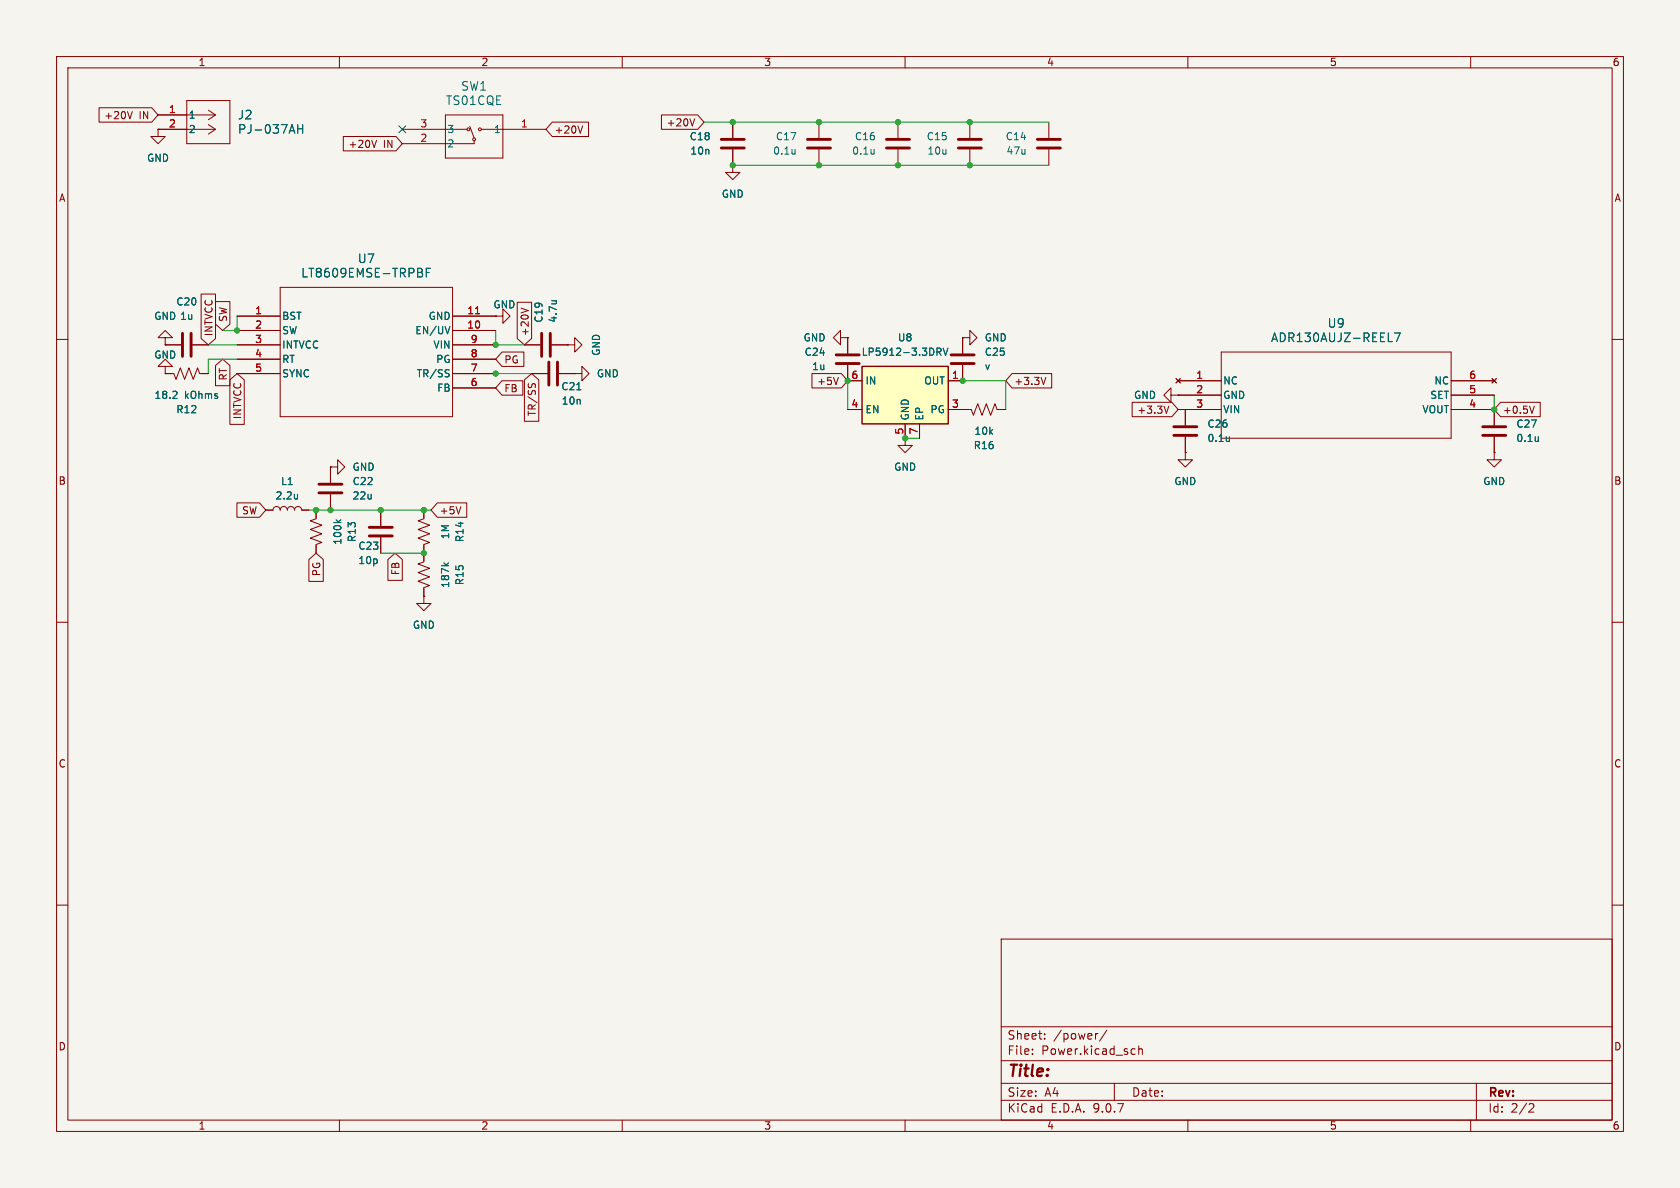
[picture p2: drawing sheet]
<svg xmlns="http://www.w3.org/2000/svg" width="297mm" height="210mm" viewBox="0 0 297 210" stroke-linecap="round" stroke-linejoin="round" font-family="sans-serif">
<path d="M0 0h297v210h-297z" fill="#f5f4ef" stroke="#f5f4ef" stroke-width=".18"/>
<g fill="none" stroke="#840000" stroke-width=".18">
<path d="M10 10h277v190h-277zM12 12h273v186h-273zM33 17.8h7.6v7.6h-7.6zM36.8 19.5l1.3 .8M60 10v2M110 10v2M160 10v2M210 10v2M260 10v2M27.9 22.9v1.2h1.3l-1.3 1.3-1.2-1.3h1.2M27.9 22.9h.1M27.9 22.9h10.2"/>
<path d="M27.9 20.3h10.2M36.8 22l1.3 .9M38.1 20.3l-1.3 .9M38.1 22.9l-1.3 .8M71.1 22.9h11.4M78.7 20.3h10.2v7.6h-10.2zM83.1 22.4l.7 2M83.8 24.9v.5h-12.7M85.1 22.9h11.4M129.5 29.2v1.3h-1.2l1.2 1.3 1.3-1.3h-1.3M129.5 29.2h.1M129.5 21.6v2.8"/>
<path d="M129.5 26.4v2.8M144.8 21.6v2.8M144.8 26.4v2.8M29.2 59.7h1.3l-1.3-1.3-1.3 1.3h1.3v1.3M41.9 55.9h7.6M41.9 58.4h7.6M49.5 50.8h30.5v22.9h-30.5zM80 55.9h7.6M80 58.4h7.6M87.6 55.9h1.3v-1.3l1.3 1.3-1.3 1.3v-1.3M87.6 55.9h.1M148.6 59.7v-1.3l-1.3 1.3 1.3 1.3v-1.3h1.3"/>
<path d="M149.9 59.7h.1M149.9 59.7v2.8M10 60h2M29.2 64.8h1.3l-1.3-1.3-1.3 1.3h1.3v1.2M29.2 66h.1M29.2 66h1.5l.4 1.1 .8-2.1 .7 2.1 .8-2.1 .8 2.1 .7-2.1 .4 1h1.5M29.2 61h.1M29.2 61h2.8M34 61h2.8M41.9 61h7.6M41.9 63.5h7.6M41.9 66h7.6"/>
<path d="M80 61h7.6M80 63.5h7.6M80 66h7.6M80 68.6h7.6M92.7 61h2.8M94 66h2.8M97.5 61h2.8M98.8 66h2.8M100.3 61h1.3v-1.3l1.3 1.3-1.3 1.2v-1.2M100.3 61h.1M101.6 66h1.3v-1.2l1.2 1.2-1.2 1.3v-1.3M101.6 66h.1"/>
<path d="M149.9 64.5v2.8M160 77.5v1.2h1.3l-1.3 1.3-1.3-1.3h1.3M160 77.5h.1M264.2 72.4v2.8M264.2 77.2v2.8M285 60h2M47 90.2h1.3a.64 .64 0 0 1 .6-.7 .64 .64 0 0 1 .6 .7 .64 .64 0 0 1 .7-.7 .64 .64 0 0 1 .6 .7 .64 .64 0 0 1 .6-.7 .64 .64 0 0 1 .7 .7 .64 .64 0 0 1 .6-.7 .64 .64 0 0 1 .6 .7h1.3M55.9 90.2v1.5l-1 .4 2 .7-2 .8 2 .8-2 .7 2 .8-1 .4v1.5M58.4 82.6h1.3v-1.3l1.3 1.3-1.3 1.2v-1.2M58.4 82.6h.1M58.4 82.6v2.7M58.4 87.4v2.8"/>
<path d="M67.3 90.2v2.8M67.3 95v2.8M74.9 90.2v1.5l-1 .4 2 .7-2 .8 2 .8-2 .7 2 .8-1 .4v3l-1 .4 2 .8-2 .7 2 .8-2 .7 2 .8-1 .4v1.5M10 110h2M74.9 105.4v1.3h1.3l-1.3 1.3-1.2-1.3h1.2M74.9 105.4h.1M285 110h2M10 160h2M177 166h108v32h-108zM285 160h2M60 198v2M110 198v2"/>
<path d="M160 198v2M177 194.5h108M177 191.5h108M177 187.5h108M177 181.5h108M182.5 186.3v.1M182.5 185.5v.1M184.7 183.6v.1M184.7 182.8v.1M194.1 182.7l-.3 .1M195.7 182.1l-1.3 2M197 191.5v3"/>
<path d="M200.2 185.4l.5 .1M200.7 186.3l-.5 .1M201.3 185.5l.2-.1 .4 .1 .1 .9M201.3 184.9v1.5M210 198v2M260 198v2M261 191.5v6.5M270.5 195.1l.5 .1 .2 .3-1 1.1h1"/>
<circle cx="82.8" cy="22.9" r=".25"/>
<circle cx="83.8" cy="24.6" r=".25"/>
<circle cx="84.8" cy="22.9" r=".25"/>
</g>
<g fill="none" stroke="#840000" stroke-width=".51">
<path d="M127.5 24.6h4.1M127.5 26.2h4.1M142.7 24.6h4.1M142.7 26.2h4.1M32.3 58.9v4.1M33.8 58.9v4.1M95.8 58.9v4.1M97.3 58.9v4.1M97 64v4.1M98.6 64v4.1M147.8 64.3h4.1M147.8 62.7h4.1"/>
<path d="M262.1 75.4h4.1M262.1 77h4.1M56.4 85.6h4.1M56.4 87.1h4.1M65.3 93.2h4M65.3 94.7h4"/>
</g>
<path d="M84.1 55.5h.7" fill="none" stroke="#a90000" stroke-width=".18"/>
<g fill="none" stroke="#006464" stroke-width=".18">
<path d="M52.6 22v1.6M52.6 22.8h.9M53.5 22v1.6M140.6 26.4v.8M140.6 27.1l-.1 .1M75.4 48.2h.5M76.1 47.4h-.7v1.6M79.5 57.7l-.4 1.3M97.5 53.2h.9M98.2 53.2h.1M31.2 69.2l.1 .2-.1 .3-.7 .7h.8M79.2 65.3l.2 .1"/>
<path d="M79.3 66.1l.1 .2-.1 .3M102 68.9h.7M272 77.2v.8M272 77.9l-.1 .1M52.6 87.4v.8M52.6 88.1h-.1M59.4 91.9l.5 .5M60.3 91.9l-.5 .4M78.5 99.5l.5 .5M79.3 99.5l-.5 .4"/>
</g>
<path d="M152.4 64.8h15.2v10.1h-15.2z" fill="#ffffc2"/>
<path d="M152.4 64.8h15.2v10.1h-15.2z" fill="none" stroke="#840000" stroke-width=".25"/>
<g fill="none" stroke="#840000" stroke-width=".18">
<path d="M17.5 19h9.3l1.1 1.3-1.1 1.3h-9.3zM23.4 19.7l-.4 1.3M27.9 22.9h.1M27.9 20.3h5.1M27.9 22.9h5.1M60.7 24.1h9.3l1.1 1.3-1.1 1.3h-9.3zM66.6 24.8l-.5 1.3M97.6 21.6h6.4v2.5h-6.4l-1.1-1.2zM103 22.3l-.4 1.2M116.9 20.3h6.4l1.2 1.3-1.2 1.3h-6.4zM122.8 21l-.4 1.3M129.5 29.2h.1"/>
<path d="M129.5 21.6v2.8M129.5 26.4v2.8M158.7 21.6v2.8M158.7 26.4v2.8M171.4 21.6v2.8M171.4 26.4v2.8M185.4 21.6v2.8M185.4 26.4v2.8M35.6 52h2.5v7.8l-1.3 1.2-1.2-1.2zM38.1 53.3h2.5v4l-1.2 1.1-1.3-1.1zM41.9 55.9h7.6M41.9 58.4h7.6"/>
<path d="M80 55.9h7.6M80 58.4h7.6M87.6 55.9h.1M91.4 53.4h2.6v6.4l-1.3 1.2-1.3-1.2zM92.1 54.5l1.3 .4M149.9 59.7h.1M149.9 59.7v2.8M170.2 59.7h1.2v-1.3l1.3 1.3-1.3 1.3v-1.3M170.2 59.7h.1M170.2 59.7v2.8M29.2 66h.1M29.2 61h.1"/>
<path d="M29.2 61h2.8M29.2 66h1.3M34 61h2.8M35.6 66h1.2M38.1 64.6l1.3-1.1 1.2 1.1v3.6h-2.5zM40.6 67.2l1.3-1.2 1.3 1.2v7.8h-2.6zM41.9 61h7.6M41.9 63.5h7.6M41.9 66h7.6M80 61h7.6M80 63.5h7.6M80 66h7.6"/>
<path d="M80 68.6h7.6M88.7 62.2h3.9v2.6h-3.9l-1.1-1.3zM88.7 67.3h3.7v2.6h-3.7l-1.1-1.3zM92.7 67.2l1.3-1.2 1.3 1.2v7.3h-2.6zM92.7 61h2.8M93.4 67.8v.2M94 66h2.8M94.1 67.9l.2-.1 .3 .1M97.5 61h2.8M98.8 66h2.8M100.3 61h.1M101.6 66h.1"/>
<path d="M143.5 66h5.2l1.2 1.3-1.2 1.3h-5.2zM148.2 66.7l-.4 1.3M149.9 67.3h2.5M149.9 72.4h2.5M149.9 64.5v2.8M160 77.5h.1M160 74.9v2.6M162.6 74.9v2.6M167.6 72.4h4.1l.4 1 .7-2 .8 2 .8-2 .7 2 .8-2 .4 1h1.5M170.2 64.5v2.8h-2.6M178.9 66h7v2.6h-7l-1.1-1.3zM184.9 66.7l-.4 1.3"/>
<path d="M200.1 71.1h7.1l1.1 1.3-1.1 1.3h-7.1zM206.6 71.8l-.4 1.3M207 69.9v-1.3l-1.3 1.3 1.3 1.2v-1.2h1.3M207.9 66.9l.8 .8M208.3 69.9h.1M208.3 67.3h7.6M208.3 72.4h7.6M208.3 69.9h7.6M208.7 66.9l-.8 .8M209.5 72.4v2.8M209.5 77.2v2.8M215.9 62.2h40.6v15.3h-40.6z"/>
<path d="M256.5 67.3h7.7M256.5 72.4h7.7M256.5 69.9h7.7M263.8 66.9l.7 .8M264.2 72.4v2.8M264.2 77.2v2.8M264.5 66.9l-.7 .8M265.3 71.1h7v2.6h-7l-1.1-1.3zM271.3 71.8l-.5 1.3M41.9 88.9h4l1.1 1.3-1.1 1.2h-4zM47 90.2h1.3M53.3 90.2h1.3"/>
<path d="M54.6 98.9l1.3-1.1 1.3 1.1v3.9h-2.6zM55.9 90.2v1.2M55.9 96.5v1.3M58.4 82.6h.1M58.4 82.6v2.7M58.4 87.4v2.8M67.3 90.2v2.8M67.3 95v2.8M68.6 98.9l1.2-1.1 1.3 1.1v3.7h-2.5zM74.9 90.2v1.2M74.9 96.5v2.6M77.3 88.9h5.2v2.5h-5.2l-1.1-1.2z"/>
<path d="M81.5 89.6l-.4 1.2M209.5 80v1.3h1.3l-1.3 1.3-1.2-1.3h1.2M209.5 80h.1M264.2 80v1.3h1.2l-1.2 1.3-1.3-1.3h1.3M264.2 80h.1M74.9 105.4h.1M74.9 104.1v1.3"/>
</g>
<g fill="none" stroke="#006464" stroke-width=".18">
<path d="M52.6 22v1.6M52.6 22.8h.9M53.5 22v1.6M154.5 26.4v.8M154.5 27.1v.1M75.4 48.2h.5M76.1 47.4h-.7v1.6M79.5 57.7l-.4 1.3M97.5 53.2h.9M98.2 53.2h.1M246.5 58.9h1l-.6 1.5M31.2 69.2l.1 .2-.1 .3-.7 .7h.8"/>
<path d="M79.2 65.3l.2 .1M79.3 66.1l.1 .2-.1 .3M102 68.9h.7M165.6 61.5h.5l.3 .3-.2 .3-.6 .1M165.9 62.2l.5 .6M166.7 61.5l.5 1.3 .4-1.3M217.3 77.2v.8M217.3 77.9v.1M245.4 60.4h.8M272 77.2v.8M272 77.9l-.1 .1M52.6 87.4v.8"/>
<path d="M52.6 88.1h-.1M59.4 91.9l.5 .5M60.3 91.9l-.5 .4M78.5 99.5l.5 .5M79.3 99.5l-.5 .4"/>
</g>
<path d="M156.7 24.6h4.1M156.7 26.2h4.1M169.4 24.6h4.1M169.4 26.2h4.1M183.4 24.6h4.1M183.4 26.2h4.1M168.1 62.7h4.1M168.1 64.3h4.1M207.5 75.4h4.1M207.5 77h4.1" fill="none" stroke="#840000" stroke-width=".51"/>
<g fill="none" stroke="#009600" stroke-width=".18">
<path d="M124.5 21.6h60.9M129.5 29.2h55.9M41.9 55.9v2.5h-2.5M87.6 58.4v2.6h5.1M36.8 61h5.1M41.9 63.5h-5.1v2.5M81.3 66h12.7M149.9 67.3v5.1M160 77.5h2.6M170.2 67.3h7.6v5.1M264.2 69.9v2.5M54.6 90.2h21.6"/>
<path d="M67.3 97.8h7.6"/>
</g>
<path d="M70.5 22.3l1.2 1.2M71.7 22.3l-1.2 1.2" fill="none" stroke="#000084" stroke-width=".18"/>
<path d="M84.1 55.5h.7" fill="none" stroke="#a90000" stroke-width=".18"/>
<g fill="#009600" stroke="#009600" stroke-width=".18">
<circle cx="160" cy="77.5" r=".46"/>
<circle cx="171.4" cy="29.2" r=".46"/>
<circle cx="171.4" cy="21.6" r=".46"/>
<circle cx="264.2" cy="72.4" r=".46"/>
<circle cx="144.8" cy="29.2" r=".46"/>
<circle cx="144.8" cy="21.6" r=".46"/>
<circle cx="158.7" cy="21.6" r=".46"/>
<circle cx="158.7" cy="29.2" r=".46"/>
<circle cx="170.2" cy="67.3" r=".46"/>
<circle cx="149.9" cy="67.3" r=".46"/>
<circle cx="87.6" cy="61" r=".46"/>
<circle cx="41.9" cy="58.4" r=".46"/>
<circle cx="129.5" cy="29.2" r=".46"/>
<circle cx="129.5" cy="21.6" r=".46"/>
<circle cx="74.9" cy="97.8" r=".46"/>
<circle cx="58.4" cy="90.2" r=".46"/>
<circle cx="87.6" cy="66" r=".46"/>
<circle cx="67.3" cy="90.2" r=".46"/>
<circle cx="74.9" cy="90.2" r=".46"/>
<circle cx="55.9" cy="90.2" r=".46"/>
</g>
<text font-size="2.8" fill="#840000" x="178" y="190.9">Title:</text>
<g font-size="2.1" fill="#006464">
<text x="81.4" y="16.2">SW1</text>
<text x="42" y="21.3">J2</text>
<text x="42" y="23.9">PJ-037AH</text>
<text x="78.7" y="18.8">TS01CQE</text>
<text x="63.2" y="46.7">U7</text>
<text x="53.2" y="49.3">LT8609EMSE-TRPBF</text>
<text x="234.6" y="58.1">U9</text>
<text x="224.6" y="60.7">ADR130AUJZ-REEL7</text>
</g>
<g font-size="2.1" fill="#840000">
<text x="178" y="184">Sheet:</text>
<text x="186.2" y="184">/power/</text>
<text x="178" y="186.7">File:</text>
<text x="184.1" y="186.7">Power.kicad_sch</text>
<text x="178" y="196.9">KiCad</text>
<text x="178" y="194.1">Size:</text>
<text x="184.7" y="194.1">A4</text>
<text x="185.7" y="196.9">E.D.A.</text>
<text x="193.3" y="196.9">9.0.7</text>
<text x="200" y="194.1">Date:</text>
<text x="263" y="194.3">Rev:</text>
<text x="263" y="196.9">Id:</text>
<text x="267.1" y="196.9">2/2</text>
</g>
<g font-size="1.8" fill="#840000">
<text x="35" y="11.9">1</text>
<text x="85" y="11.9">2</text>
<text x="135" y="11.9">3</text>
<text x="185" y="11.9">4</text>
<text x="235" y="11.9">5</text>
<text x="285" y="11.9">6</text>
<text x="18.3" y="21.3">+20V</text>
<text x="24.6" y="21.3">IN</text>
<text x="97.9" y="23.8">+20V</text>
<text x="117.7" y="22.5">+20V</text>
<text x="61.5" y="26.4">+20V</text>
<text x="67.8" y="26.4">IN</text>
<text x="10.3" y="35.9">A</text>
<text x="285.3" y="35.9">A</text>
<text x="37.8" y="59.5" transform="rotate(-90 37.8 59.5)">INTVCC</text>
<text x="40.3" y="57" transform="rotate(-90 40.3 57)">SW</text>
<text x="93.7" y="59.5" transform="rotate(-90 93.7 59.5)">+20V</text>
<text x="89.1" y="64.5">PG</text>
<text x="40.3" y="67.4" transform="rotate(-90 40.3 67.4)">RT</text>
<text x="89.1" y="69.5">FB</text>
<text x="144.4" y="68.3">+5V</text>
<text x="179.2" y="68.3">+3.3V</text>
<text x="42.9" y="74.2" transform="rotate(-90 42.9 74.2)">INTVCC</text>
<text x="94.9" y="73.7" transform="rotate(-90 94.9 73.7)">TR/SS</text>
<text x="201" y="73.3">+3.3V</text>
<text x="265.6" y="73.3">+0.5V</text>
<text x="10.3" y="85.9">B</text>
<text x="285.3" y="85.9">B</text>
<text x="42.7" y="91.1">SW</text>
<text x="77.6" y="91.1">+5V</text>
<text x="56.8" y="102" transform="rotate(-90 56.8 102)">PG</text>
<text x="70.8" y="101.8" transform="rotate(-90 70.8 101.8)">FB</text>
<text x="10.3" y="135.9">C</text>
<text x="285.3" y="135.9">C</text>
<text x="10.3" y="185.9">D</text>
<text x="285.3" y="185.9">D</text>
<text x="35" y="199.9">1</text>
<text x="85" y="199.9">2</text>
<text x="135" y="199.9">3</text>
<text x="185" y="199.9">4</text>
<text x="235" y="199.9">5</text>
<text x="285" y="199.9">6</text>
</g>
<g font-size="1.8" fill="#a90000">
<text x="29.8" y="20.1">1</text>
<text x="29.8" y="22.6">2</text>
<text x="74.2" y="22.6">3</text>
<text x="92" y="22.6">1</text>
<text x="74.2" y="25.1">2</text>
<text x="45" y="55.6">1</text>
<text x="45" y="58.2">2</text>
<text x="82.5" y="55.6">11</text>
<text x="82.5" y="58.2">10</text>
<text x="45" y="60.7">3</text>
<text x="45" y="63.2">4</text>
<text x="45" y="65.8">5</text>
<text x="83.1" y="60.7">9</text>
<text x="83.1" y="63.2">8</text>
<text x="83.1" y="65.8">7</text>
<text x="83.1" y="68.3">6</text>
<text x="150.4" y="67.1">6</text>
<text x="168.2" y="67.1">1</text>
<text x="211.4" y="67.1">1</text>
<text x="211.4" y="69.6">2</text>
<text x="259.6" y="67.1">6</text>
<text x="259.6" y="69.6">5</text>
<text x="150.4" y="72.1">4</text>
<text x="159.8" y="76.9" transform="rotate(-90 159.8 76.9)">5</text>
<text x="162.3" y="76.9" transform="rotate(-90 162.3 76.9)">7</text>
<text x="168.2" y="72.1">3</text>
<text x="211.4" y="72.1">3</text>
<text x="259.6" y="72.1">4</text>
</g>
<g font-size="1.8" fill="#006464">
<text x="33.3" y="21.2">1</text>
<text x="33.3" y="23.7">2</text>
<text x="79" y="23.7">3</text>
<text x="87.2" y="23.7">1</text>
<text x="25.9" y="28.8">GND</text>
<text x="79" y="26.3">2</text>
<text x="121.8" y="25">C18</text>
<text x="121.9" y="27.5">10n</text>
<text x="136.6" y="27.5">0.1u</text>
<text x="137.1" y="25">C17</text>
<text x="150.6" y="27.5">0.1u</text>
<text x="151" y="25">C16</text>
<text x="163.7" y="25">C15</text>
<text x="163.9" y="27.5">10u</text>
<text x="177.7" y="25">C14</text>
<text x="177.8" y="27.5">47u</text>
<text x="127.5" y="35.2">GND</text>
<text x="27.2" y="56.7">GND 1u</text>
<text x="31.1" y="54.2">C20</text>
<text x="49.8" y="56.7">BST</text>
<text x="49.8" y="59.3">SW</text>
<text x="73.3" y="59.3">EN/UV</text>
<text x="75.7" y="56.7">GND</text>
<text x="87.1" y="54.7">GND</text>
<text x="96.1" y="57.1" transform="rotate(-90 96.1 57.1)">C19</text>
<text x="98.7" y="57.1" transform="rotate(-90 98.7 57.1)">4.7u</text>
<text x="27.2" y="63.6">GND</text>
<text x="49.8" y="61.8">INTVCC</text>
<text x="49.8" y="64.4">RT</text>
<text x="76.5" y="61.8">VIN</text>
<text x="77" y="64.4">PG</text>
<text x="106.3" y="63" transform="rotate(-90 106.3 63)">GND</text>
<text x="142" y="60.6">GND</text>
<text x="142.1" y="63.1">C24</text>
<text x="143.5" y="65.6">1u</text>
<text x="152.2" y="63.1">LP5912-3.3DRV</text>
<text x="158.6" y="60.6">U8</text>
<text x="174" y="60.6">GND</text>
<text x="174" y="63.1">C25</text>
<text x="174" y="65.6">v</text>
<text x="27.2" y="70.7">18.2</text>
<text x="32.6" y="70.7">kOhms</text>
<text x="49.8" y="66.9">SYNC</text>
<text x="73.6" y="66.9">TR/SS</text>
<text x="77.2" y="69.4">FB</text>
<text x="99.1" y="69.2">C21</text>
<text x="99.2" y="71.7">10n</text>
<text x="105.4" y="66.9">GND</text>
<text x="152.9" y="68.2">IN</text>
<text x="163.3" y="68.2">OUT</text>
<text x="200.4" y="70.7">GND</text>
<text x="216.2" y="68.2">NC</text>
<text x="216.2" y="70.7">GND</text>
<text x="252.8" y="70.7">SET</text>
<text x="253.5" y="68.2">NC</text>
<text x="31.1" y="73.3">R12</text>
<text x="152.9" y="73.3">EN</text>
<text x="160.9" y="74.4" transform="rotate(-90 160.9 74.4)">GND</text>
<text x="163.4" y="74.4" transform="rotate(-90 163.4 74.4)">EP</text>
<text x="164.4" y="73.3">PG</text>
<text x="172.2" y="77.1">10k</text>
<text x="213.4" y="75.8">C26</text>
<text x="216.2" y="73.3">VIN</text>
<text x="251.4" y="73.3">VOUT</text>
<text x="268" y="75.8">C27</text>
<text x="62.2" y="83.4">GND</text>
<text x="158" y="83.4">GND</text>
<text x="172" y="79.6">R16</text>
<text x="213.4" y="78.3">0.1u</text>
<text x="268" y="78.3">0.1u</text>
<text x="48.6" y="88.5">2.2u</text>
<text x="49.6" y="86">L1</text>
<text x="62.2" y="86">C22</text>
<text x="62.2" y="88.5">22u</text>
<text x="207.5" y="86">GND</text>
<text x="262.1" y="86">GND</text>
<text x="63.1" y="95.9" transform="rotate(-90 63.1 95.9)">R13</text>
<text x="79.6" y="95.4" transform="rotate(-90 79.6 95.4)">1M</text>
<text x="82.1" y="95.9" transform="rotate(-90 82.1 95.9)">R14</text>
<text x="60.6" y="96.4" transform="rotate(-90 60.6 96.4)">100k</text>
<text x="63.3" y="97.4">C23</text>
<text x="63.3" y="99.9">10p</text>
<text x="79.6" y="104" transform="rotate(-90 79.6 104)">187k</text>
<text x="82.1" y="103.5" transform="rotate(-90 82.1 103.5)">R15</text>
<text x="72.9" y="111.4">GND</text>
</g>
</svg>
